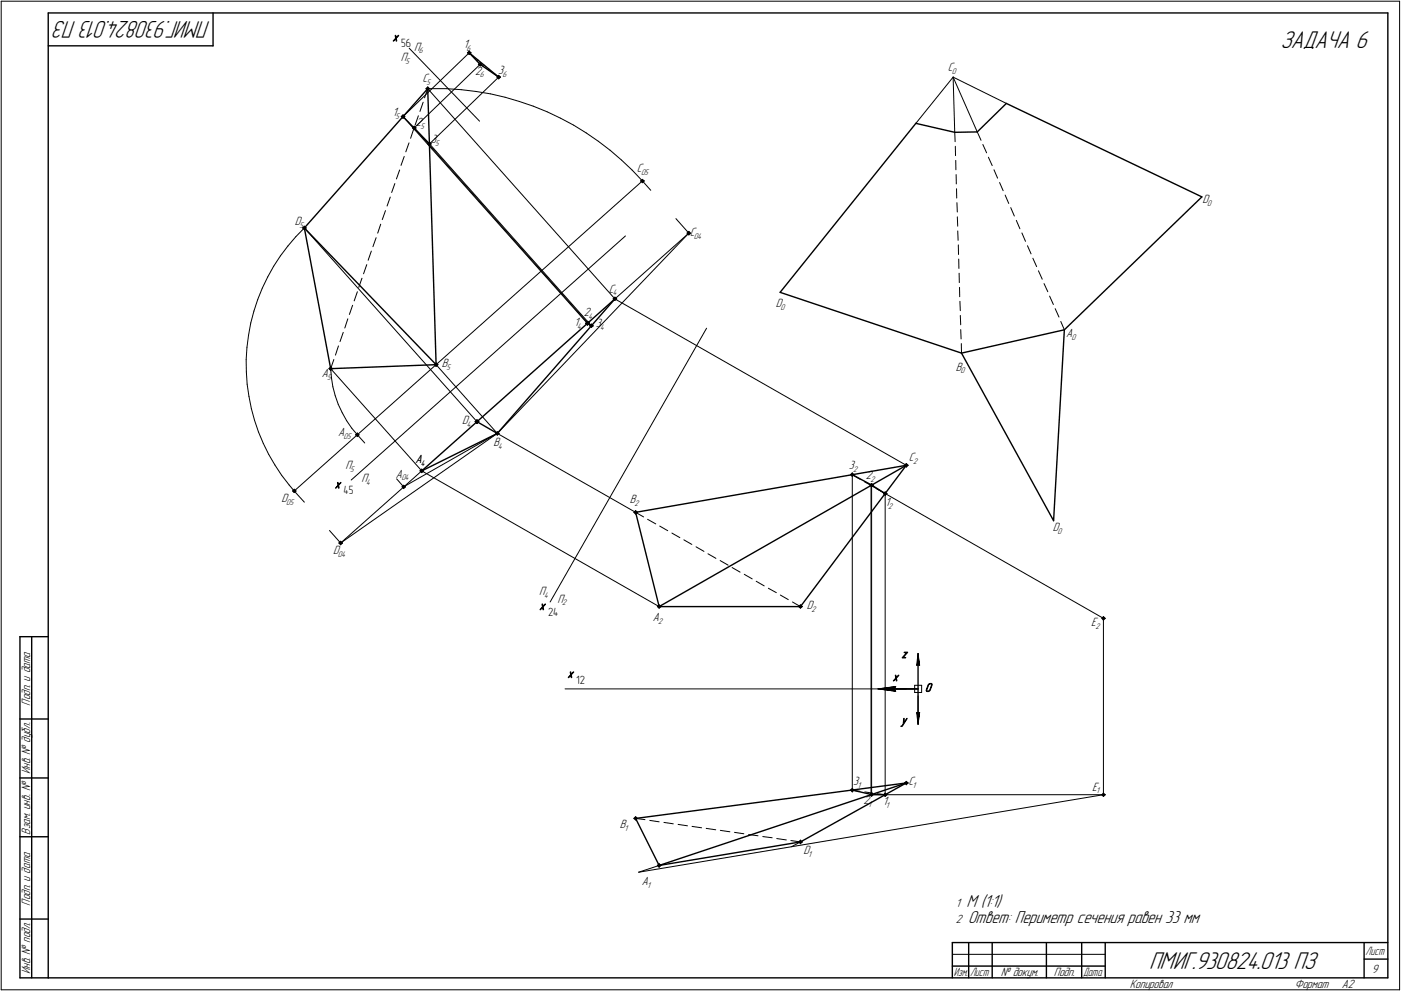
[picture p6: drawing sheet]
<svg xmlns="http://www.w3.org/2000/svg" width="595mm" height="421mm" viewBox="0 0 595 421" stroke-linecap="round" stroke-linejoin="round" font-family="sans-serif">
<g fill="none" stroke="#000" stroke-width=".42">
<path d="M.5 .5v420zM.5 .5h594zM594.5 .5v420zM173.8 20.5l29.9 31zM180.9 37.7l.8 .7zM181.2 37.7l.5 .5zM181.4 37.7l.3 .2zM181.7 37.7l79.5 89.3zM181.7 37.4l.2 .3zM181.7 37.4l-.3 .3zM181.7 37.9l.2-.2zM181.7 37.2l.5 .5z"/>
<path d="M181.7 37.2l-.5 .5zM181.7 38.2l.5-.5zM181.7 36.9l.8 .8zM181.7 36.9l-.8 .8zM181.7 38.4l.8-.7zM181.7 37.7l-1.4 3.9zM181.7 37.7h1.6zM181.9 37.7h.3zM182.2 37.7h.3zM183.3 37.7h6.4zM189.7 37.7l6.2 .4zM195.9 38.1l6.3 .8z"/>
<path d="M198.5 22.4l.8-.7zM198.5 22.4l.8 .8zM198.8 22.4l.5 .5zM199.1 22.4l.2 .3zM199.3 22.2l.3 .2zM199.3 22.2l-.2 .2zM199.3 22.7l.3-.3zM199.3 21.9l.5 .5zM199.3 21.9l-.5 .5zM199.3 21.7l.8 .7zM199.3 23.2l.8-.8zM199.6 22.4h.2z"/>
<path d="M199.8 22.4l-.5 .5zM199.8 22.4h.3zM200.7 23.9l.1-.2zM202.2 38.9l6.2 1zM202.7 26l.4-.4zM203.2 27.3l.8 .7zM203.5 27.3l.5 .5zM203.7 27.3l.3 .3zM204 27.1l.2 .2zM204 27.1l-.3 .2zM204 27.6l.2-.3zM204 26.8l.5 .5z"/>
<path d="M204 26.8l-.5 .5zM204 27.8l.5-.5zM204 26.6l.7 .7zM204 26.6l-.8 .7zM204 28l.7-.7zM204.2 27.3h.3zM204.5 27.3h.2zM205.5 27.5l-.5 .5zM207.8 29.4l-.3 .3zM208.4 39.9l6.1 1.4zM210 31.5l.1-.2zM211.1 32.8l.7-.8z"/>
<path d="M211.1 32.8l.7 .7zM211.3 32.8l.5 .5zM211.6 32.8l.2-.3zM211.6 32.8l.2 .2zM211.8 32.5l.3 .3zM211.8 33l.3-.2zM211.8 32.3l.5 .5zM211.8 32.3l-.5 .5zM211.8 32l.8 .8zM211.8 33.5l.8-.7zM212.1 32.8h.2zM212.3 32.8l-.5 .5z"/>
<path d="M212.3 32.8h.3zM404.9 32.8l.7 23.4zM404.9 32.8l-15.9 19.6zM404.9 32.8l22.6 11.1zM404.9 32.8l10.2 23.2zM170.4 49.5l.8 .8zM170.7 49.5l.5 .5zM170.9 49.5l.3 .3zM171.2 49.3l.2 .2zM171.2 49.3l-.3 .2zM171.2 49.8l.2-.3zM171.2 49l.5 .5z"/>
<path d="M171.2 49l-.5 .5zM171.2 50l.5-.5zM171.2 48.8l.8 .7zM171.2 48.8l-.8 .7zM171.2 50.3l.8-.8zM171.2 49.5l78.3 87.9zM171.2 49.5l28.1-27.1zM171.4 49.5h.3zM171.7 49.5h.3zM175.2 54.4l.7-.8zM175.2 54.4l.7 .7zM175.4 54.4l.5 .5z"/>
<path d="M175.7 54.9l-1.3 3.9zM175.7 54.4l.2-.3zM175.7 54.4l.2 .2zM175.9 54.1l.3 .3zM175.9 54.6l.3-.2zM175.9 53.8l.5 .6zM175.9 53.8l-.5 .6zM175.9 53.6l.8 .8zM175.9 55.1l.8-.7zM175.9 54.4l73.8 82.8zM175.9 54.4l28.1-27.1zM176.2 54.4h.2z"/>
<path d="M176.4 54.4l-.5 .5zM176.4 54.4h.3zM177.7 49.2l-1.3 3.9zM179.7 43.4l-1.3 3.9zM214.5 41.3l6.1 1.8zM220.6 43.1l6 2zM226.6 45.1l5.8 2.4zM232.4 47.5l5.7 2.7zM238.1 50.2l5.6 3zM243.7 53.2l5.3 3.3zM249 56.5l5.2 3.5zM405.6 56.2l.1 4z"/>
<path d="M415.1 56l1.6 3.6zM167.7 78l-1.3 3.8zM169.8 72.2l-1.4 3.8zM171.7 66.5l-1.4 3.8zM173.7 60.7l-1.3 3.8zM181.7 61.1l.8 .8zM181.9 61.1l.6 .5zM182.2 61.1l.3 .3zM182.5 60.9l.1 .2zM182.5 60.9l-.3 .2zM182.5 60.6l.4 .5zM182.5 60.6l-.6 .5z"/>
<path d="M182.5 60.4l.6 .7zM182.5 60.4l-.8 .7zM182.5 61.1l68.7 77.3zM182.5 61.1l29.3-28.3zM182.6 61.1l-.1 .3zM182.6 61.1h.3zM182.9 61.1l-.4 .5zM182.9 61.1h.2zM183.1 61.1l-.6 .8zM254.2 60l5 3.8zM259.2 63.8l4.8 4.2zM264 68l4.6 4.3z"/>
<path d="M268.6 72.3l4.3 4.6zM272.1 76.9l.8-.7zM272.1 76.9l.8 .7zM272.4 76.9l.5 .5zM272.6 76.9l.3 .2zM272.9 76.6l.2 .3zM272.9 76.6l-.3 .3zM272.9 77.1l.2-.2zM272.9 76.4l.5 .5zM272.9 76.4l-.5 .5zM272.9 77.4l.5-.5zM272.9 76.2l.7 .7z"/>
<path d="M272.9 77.6l.7-.7zM272.9 76.9l3.5 4zM273.1 76.9h.3zM273.4 76.9h.2zM405.8 62.1l.1 4zM406 68.2l.1 3.9zM406.1 74.2l.1 3.9zM417.5 61.4l1.6 3.5zM419.9 66.8l1.6 3.6zM422.2 72.1l1.6 3.6zM424.6 77.6l1.5 3.4zM128.5 96.9l.8 .7z"/>
<path d="M128.8 96.9l.5 .5zM129 96.9l.3 .2zM129.3 96.9l73.3 82.3zM129.3 96.6l.2 .3zM129.3 96.6l-.3 .3zM129.3 97.1l.2-.2zM129.3 96.4l.5 .5zM129.3 96.4l-.5 .5zM129.3 97.4l.5-.5zM129.3 96.1l.7 .8zM129.3 96.1l-.8 .8zM129.3 97.6l.7-.7z"/>
<path d="M129.3 96.9l-3.7 3.7zM129.5 96.9h.3zM129.8 96.9h.2zM161.7 95.2l-1.3 3.9zM163.7 89.5l-1.3 3.8zM165.8 83.7l-1.4 3.8zM287.1 92.9l5.5 6.2zM291.8 99.1l.8 .7zM292.1 99.1l.5 .5zM292.4 99.1l.2 .2zM292.6 98.8l.3 .3zM292.6 98.8l-.2 .3z"/>
<path d="M292.6 99.3l.3-.2zM292.6 98.6l.4 .5zM292.6 98.6l-.5 .5zM292.6 98.3l.7 .8zM292.6 98.3l-.8 .8zM292.6 99.1l-81.4 85zM292.9 99.1h.1M293 99.1l-.4 .5zM293 99.1h.3zM293.3 99.1l-.7 .7zM406.3 80.2l.1 4zM406.5 86.1l.2 4z"/>
<path d="M406.7 92.1l.1 4zM406.8 98.1l.2 4zM427 82.9l1.5 3.5zM429.3 88.2l1.6 3.6zM431.7 93.6l1.5 3.6zM434.1 99l1.5 3.5zM113.7 117.7l-2.3 4.7zM116.2 113.1l-2.5 4.6zM119.1 108.7l-2.9 4.4zM122.3 104.6l-3.2 4.1zM125.6 100.6l-3.3 4zM153.8 118.2l-1.4 3.9z"/>
<path d="M155.8 112.4l-1.4 3.9zM157.7 106.7l-1.3 3.9zM159.8 101l-1.4 3.8zM407.1 104.1l.1 4zM407.2 110.1l.1 3.9zM407.4 116.1l.1 4zM436.5 104.4l1.5 3.5zM438.7 109.7l1.7 3.6zM441.1 115.1l1.6 3.5zM106.5 137.2l-.9 5.2zM107.9 132.2l-1.4 5zM109.5 127.3l-1.6 4.9z"/>
<path d="M111.4 122.4l-1.9 4.9zM147.7 135.5l-1.2 3.9zM149.8 129.7l-1.4 3.9zM151.8 124l-1.3 3.8zM248.8 137.4l.7 .8zM248.9 137.2l.8 .8zM249 137.4l.5 .5zM249.2 137.2l.5 .6zM249.3 137.4l.2 .3zM249.4 137.2l.3 .3zM249.5 137.2l.3 .2zM249.5 137.2l-.2 .2z"/>
<path d="M249.5 137.7l.3-.3zM249.5 136.9l.5 .5zM249.5 136.9l-.5 .5zM249.5 137.9l.5-.5zM249.5 136.7l.8 .7zM249.5 136.7l-.7 .7zM249.5 138.2l.8-.8zM249.5 137.4l1.7 1zM249.7 137.2l1.5 1.2zM249.7 137l.2 .2zM249.7 137l-.3 .2zM249.7 137.5l.2-.3z"/>
<path d="M249.7 136.7l.5 .5zM249.7 136.7l-.5 .5zM249.7 137.8l.5-.6zM249.7 136.5l.7 .7zM249.7 136.5l-.8 .7zM249.7 138l.7-.8zM249.8 137.4h.2zM249.9 137.2h.3zM250 137.4h.3zM250.2 137.2h.2zM250.4 138.4l.8 .7zM250.7 138.4l.5 .5z"/>
<path d="M251 138.4l.2 .3zM251.2 138.2l.3 .2zM251.2 138.2l-.2 .2zM251.2 138.7l.3-.3zM251.2 137.9l.5 .5zM251.2 137.9l-.5 .5zM251.2 138.9l.5-.5zM251.2 137.7l.8 .7zM251.2 137.7l-.8 .7zM251.2 139.1l.8-.7zM251.5 138.4h.2zM251.7 138.4h.3z"/>
<path d="M260.4 127l.8 .7zM260.7 127l.5 .4zM260.9 127l.3 .2zM261.2 126.7l.3 .3zM261.2 126.7l-.3 .3zM261.2 127.2l.3-.2zM261.2 126.5l.5 .5zM261.2 126.5l-.5 .5zM261.2 127.4l.5-.4zM261.2 126.2l.8 .8zM261.2 126.2l-.8 .8zM261.2 127.7l.8-.7z"/>
<path d="M261.2 127l123.8 70.7zM261.2 127l31.4-27.9zM261.5 127h.2zM261.7 127h.3zM300.1 139.4l-66.4 116.4zM407.6 122.1l.1 4zM407.8 128l.1 4zM407.9 134l.2 4zM443.5 120.5l1.6 3.5zM445.9 125.8l1.6 3.6zM448.2 131.1l1.6 3.6zM450.6 136.6l1.5 3.5z"/>
<path d="M104.6 152.8v5.2zM104.6 158l.4 5.2zM104.9 147.6l-.3 5.2zM105.6 142.4l-.7 5.2zM139.7 156.6l.8-.7zM139.7 156.6l.8 .8zM140 156.6l.5 .5zM140.2 156.6l.3-.2zM140.2 156.6l.3 .3zM140.5 156.4l.2 .2zM140.5 156.9l.2-.3zM140.5 156.1l.5 .5z"/>
<path d="M140.5 156.1l-.5 .5zM140.5 155.9l.7 .7zM140.5 157.4l.7-.8zM140.5 156.6l38.7 43.5zM140.5 156.6l.3 3.9zM140.7 156.6h.3zM141 156.6l-.5 .5zM141 156.6h.2zM141.8 152.7l-1.3 3.9zM143.8 147l-1.3 3.9zM145.8 141.2l-1.4 3.9zM184.5 154.9l.8 .8z"/>
<path d="M184.7 154.9l.6 .5zM185 154.9l.3 .3zM185.3 154.9l25.9 29.2zM185.3 154.7l.2 .2zM185.3 154.7l-.3 .2zM185.3 155.2l.2-.3zM185.3 154.4l.5 .5zM185.3 154.4l-.6 .5zM185.3 155.4l.5-.5zM185.3 154.2l.7 .7zM185.3 154.2l-.8 .7zM185.3 155.7l.7-.8z"/>
<path d="M185.5 154.9h.3zM185.8 154.9h.2zM408.1 140l.2 4zM408.3 146l.1 4zM105 163.2l.7 5.2zM105.7 168.4l1.1 5.2zM106.8 173.6l1.3 5zM108.1 178.6l1.7 5zM140.8 160.5l.6 3.8zM141.4 164.3l1 3.8zM142.4 168.1l1.3 3.7zM143.7 171.8l1.7 3.5z"/>
<path d="M145.4 175.3l1.8 3.4zM147.2 178.7l2.2 3.2zM201.8 179.2l.8 .7zM202.1 179.2l.5 .5zM202.4 179.2l.2-.3zM202.4 179.2l.2 .2zM202.6 178.9l.3 .3zM202.6 179.4l.3-.2zM202.6 178.6l.5 .6zM202.6 178.6l-.5 .6zM202.6 179.7l.5-.5zM202.6 178.4l.8 .8z"/>
<path d="M202.6 178.4l-.8 .8zM202.6 179.9l.8-.7zM202.9 179.2h.2zM203.1 179.2h.3zM109.8 183.6l2 4.8zM111.8 188.4l2.3 4.6zM114.1 193l2.7 4.5zM116.8 197.5l2.8 4.4zM149.4 181.9l2.4 2.8zM151 184.7l.8-.7zM151 184.7l.8 .8zM151.3 184.7l.5 .6z"/>
<path d="M151.6 184.7l.2-.2zM151.6 184.7l.2 .3zM151.8 184.5l.3 .2zM151.8 185l.3-.3zM151.8 184.2l.5 .5zM151.8 184.2l-.5 .5zM151.8 184l.7 .7zM151.8 184.7l3.1 3.5zM152.1 184.7h.2zM152.3 184.7l-.5 .6zM152.3 184.7h.1M152.5 184.7l-.7 .8z"/>
<path d="M179.2 199.8l.2 .3zM179.2 199.8l-.3 .3zM179.2 199.6l.5 .5zM179.2 199.6l-.6 .5zM179.2 199.3l.7 .8zM179.2 199.3l-.8 .8zM210.6 184.1l.6 .8zM210.7 184.1l.5 .6zM211 184.1l.2 .3zM211.2 183.9l.3 .2zM211.2 183.9l-.2 .2zM211.2 184.4l.3-.3z"/>
<path d="M211.2 183.6l.6 .5zM211.2 183.6l-.5 .5zM211.2 184.7l.6-.6zM211.2 183.4l.8 .7zM211.2 183.4l-.6 .7zM211.2 184.9l.8-.8zM211.2 184.1l58.8 33.6zM211.5 184.1h.3zM211.8 184.1h.2zM384.2 197.7l.8 .8zM384.5 197.7l.5 .5zM384.7 197.7l.3 .3z"/>
<path d="M385 197.4l.2 .3zM385 197.4l-.3 .3zM385 198l.2-.3zM385 197.2l.5 .5zM385 197.2l-.5 .5zM385 198.2l.5-.5zM385 196.9l.7 .8zM385 196.9l-.8 .8zM385 198.5l.7-.8zM385.2 197.7h.3zM385.5 197.7h.2zM119.6 201.9l3.3 4.2z"/>
<path d="M122.9 206.1l2.1 2.5zM124.3 208.6l.7 .7zM124.5 208.6l.5 .4zM124.7 208.6l.3 .3zM125 208.4l.2 .2zM125 208.4l-.3 .2zM125 208.9l.2-.3zM125 208.1l.5 .5zM125 208.1l-.5 .5zM125 209l.5-.4zM125 207.9l.7 .7zM125 207.9l-.7 .7z"/>
<path d="M125 209.3l.7-.7zM125 208.6l147.9-131.7zM125 208.6l4.3 4.8zM125.2 208.6h.3zM125.5 208.6h.2zM149.2 204l116.5-103.8zM168.5 203.5l2.9 3.3zM170.8 206.8l.6 .8zM171 206.8l.4 .5zM171.2 206.8l.2 .3zM171.4 206.6l.3 .2zM171.4 206.6l-.2 .2z"/>
<path d="M171.4 207.1l.3-.3zM171.4 206.3l.6 .5zM171.4 206.3l-.4 .5zM171.4 207.3l.6-.5zM171.4 206.2l.8 .6zM171.4 206.2l-.6 .6zM171.4 207.6l.8-.8zM171.4 206.8l39.8-22.7zM171.7 206.8h.3zM172 206.8h.2zM178.4 200.1l.8 .7zM178.6 200.1l.6 .5z"/>
<path d="M178.9 200.1l.3 .2zM179.2 200.3l.2-.2zM179.2 200.6l.5-.5zM179.2 200.8l.7-.7zM179.2 200.1l100.8 57.6zM179.4 200.1h.3zM179.7 200.1h.2zM269.2 217.7l.8 .7zM269.5 217.7l.5 .5zM269.7 217.7l.3 .2zM270 217.4l.3 .3zM270 217.4l-.3 .3z"/>
<path d="M270 217.9l.3-.2zM270 217.2l.5 .5zM270 217.2l-.5 .5zM270 218.2l.5-.5zM270 216.9l.8 .8zM270 216.9l-.8 .8zM270 218.4l.8-.7zM270 217.7l3.4 1.9zM270.3 217.7h.2zM270.5 217.7h.3zM361.3 201.7l.7 .7zM361.5 201.7l.5-.5z"/>
<path d="M361.5 201.7l.5 .5zM361.8 201.7l.2 .2zM362 201.4l.3 .3zM362 201.4l-.2 .3zM362 201.9l.3-.2zM362 201.2l.5 .5zM362 200.9l.7 .8zM362 200.9l-.7 .8zM362 201.7l3.5 2zM362 201.7v134zM362.3 201.7h.1M362.5 201.7l-.5 .5z"/>
<path d="M362.5 201.7h.2zM362.7 201.7l-.7 .7zM367.3 204.7l3.5 2zM369.5 206.1l.7-.7zM369.5 206.1l.7 .7zM369.7 206.1l.5-.4zM369.7 206.1l.5 .5zM370 206.2l98.7 56.5zM370 206.2v131.5zM370 206.1l.2-.2zM370 206.1l.2 .2zM370.2 205.9l.3 .2z"/>
<path d="M370.2 206.3l.3-.2zM370.2 205.7l.6 .4zM370.2 206.6l.6-.5zM370.2 205.4l.8 .7zM370.2 206.1v131.5zM370.5 206.1h.3zM370.8 206.1h.2zM371 206.1l-.8 .7zM372.4 207.7l3.6 2zM375.2 209.7l.8 .8zM375.5 209.7l.5-.5zM375.5 209.7l.5 .5z"/>
<path d="M375.8 209.7l.2 .3zM376 209.7v128zM376 209.5l.3 .2zM376 209.5l-.2 .2zM376 210l.3-.3zM376 209.2l.5 .5zM376 210.2l.5-.5zM376 209l.8 .7zM376 209l-.8 .7zM376.3 209.7h.2zM376.5 209.7h.3zM376.8 209.7l-.8 .8z"/>
<path d="M140 225.4l4.7 5.3zM143.9 230.7l.8 .8zM144.2 230.7l.5 .5zM144.4 230.7l.3 .3zM144.7 230.5l.2 .2zM144.7 230.5l-.3 .2zM144.7 231l.2-.3zM144.7 230.2l.5 .5zM144.7 230.2l-.5 .5zM144.7 231.2l.5-.5zM144.7 230l.8 .7zM144.7 230l-.8 .7z"/>
<path d="M144.7 231.5l.8-.8zM144.7 230.7l34.5-30.6zM144.7 230.7l66.5-46.6zM144.9 230.7h.3zM145.2 230.7h.3zM275.1 220.6l3.5 2zM280.2 223.5l3.4 2zM285.4 226.5l3.4 1.9zM290.5 229.4l3.4 1.9zM295.7 232.3l3.3 2zM300.7 235.3l3.4 1.9zM305.9 238.2l3.4 1.9z"/>
<path d="M279.2 257.7l.8 .7zM279.5 257.7l.5 .5zM279.7 257.7l.3 .3zM280 257.5l.2 .2zM280 257.5l-.3 .2zM280 258l.2-.3zM280 257.2l.5 .5zM280 257.2l-.5 .5zM280 258.2l.5-.5zM280 257l.8 .7zM280 257l-.8 .7zM280 258.4l.8-.7z"/>
<path d="M280.2 257.7h.3zM280.5 257.7h.3zM311 241.1l3.4 2zM316.1 244l3.4 2zM321.2 247l3.4 1.9zM326.4 249.9l3.4 1.9zM331.5 252.8l3.4 2zM336.6 255.8l3.4 1.9zM339.3 257.7l.7 .7zM339.5 257.7l.5 .5zM339.8 257.7l.2 .3zM340 257.5l.3 .2z"/>
<path d="M340 257.5l-.2 .2zM340 258l.3-.3zM340 257.2l.5 .5zM340 257.2l-.5 .5zM340 258.2l.5-.5zM340 257l.8 .7zM340 257l-.7 .7zM340 258.4l.8-.7zM340.3 257.7h.2zM340.5 257.7h.3zM390 277.7v5zM390 277.7l.7 5z"/>
<path d="M390 277.7l-.6 5zM468 262.7l.7 .8zM468.3 262.7l.4 .5zM468.5 262.7l.2 .3zM468.7 262.5l.3 .2zM468.7 262.5l-.2 .2zM468.7 263l.3-.3zM468.7 262.2l.5 .5zM468.7 262.2l-.4 .5zM468.7 263.2l.5-.5zM468.7 262l.8 .7zM468.7 262l-.7 .7z"/>
<path d="M468.7 262.7v75zM469 262.7h.2zM469.2 262.7h.3zM469.5 262.7l-.8 .8zM240 292.7h145zM373 292.7l7.5-1zM373 292.7l7.5 1zM373 292.7h14.9zM379.7 292.7l.8 1zM380.5 291.7l-.8 1zM388.5 294.2h3zM388.5 291.2v3z"/>
<path d="M388.5 291.2h3zM389.4 282.7l.6-.5zM390 282.2l.7 .5zM390 295.7v12zM391.5 291.2v3zM389.4 302.7l.6 5zM389.4 302.7l.6 .5zM390 303.2l.7-.5zM390.7 302.7l-.7 5zM361.3 335.7l.7 .8zM361.5 335.7l.5 .5zM361.8 335.7l.2 .3z"/>
<path d="M362 335.7l3.3 .5zM362 335.4l.3 .3zM362 335.4l-.2 .3zM362 336l.3-.3zM362 335.2l.5 .5zM362 335.2l-.5 .5zM362 334.9l.7 .8zM362 334.9l-.7 .8zM362.3 335.7h.1M362.5 335.7l-.5 .5zM362.5 335.7h.2zM362.7 335.7l-.7 .8z"/>
<path d="M367.4 336.5l3.3 .5zM369.5 337.6l.7-.7zM369.5 337.6l.7 .7zM369.7 337.6l.5-.5zM369.7 337.6l.5 .5zM370 337.7h98.7zM370 337.6l.2-.2zM370 337.6l.2 .2zM370.2 337.4l.3 .2zM370.2 337.8l.3-.2zM370.2 337.1l.6 .5zM370.2 336.9l.8 .7z"/>
<path d="M370.2 338.3l.8-.7zM370.5 337.6h.3zM370.8 337.6l-.6 .5zM370.8 337.6h.2zM372.6 337.2l3.4 .5zM375.2 337.7l.8-.7zM375.2 337.7l.8 .7zM375.5 337.7l.5-.5zM375.5 337.7l.5 .5zM375.8 337.7l.2-.2zM375.8 337.7l.2 .2zM376 337.5l.3 .2z"/>
<path d="M376 337.9l.3-.2zM376 337.2l.5 .5zM376 338.2l.5-.5zM376 337l.8 .7zM376.3 337.7h.2zM376.5 337.7h.3zM376.8 337.7l-.8 .7zM384.2 332.7l.8-.7zM384.2 332.7l.8 .7zM384.5 332.7l.5-.5zM384.5 332.7l.5 .5zM384.7 332.7l.3-.3z"/>
<path d="M384.7 332.7l.3 .2zM385 332.4l.2 .3zM385 332.9l.2-.2zM385 332.2l.5 .5zM385 333.2l.5-.5zM385 332l.7 .7zM385 333.4l.7-.7zM385.2 332.7h.3zM385.5 332.7h.2zM468 337.7l.7 .7zM468.3 337.7l.4 .5zM468.5 337.7l.2-.2z"/>
<path d="M468.5 337.7l.2 .2zM468.7 337.5l.3 .2zM468.7 337.9l.3-.2zM468.7 337.2l.5 .5zM468.7 337.2l-.4 .5zM468.7 338.2l.5-.5zM468.7 337l.8 .7zM468.7 337l-.7 .7zM469 337.7h.2zM469.2 337.7h.3zM469.5 337.7l-.8 .7zM269.2 347.7l.8 .7z"/>
<path d="M269.5 347.7l.5 .5zM269.7 347.7l.3 .3zM270 347.5l.3 .2zM270 347.5l-.3 .2zM270 348l.3-.3zM270 347.2l.5 .5zM270 347.2l-.5 .5zM270 348.2l.5-.5zM270 347l.8 .7zM270 347l-.8 .7zM270 348.4l.8-.7zM270 347.7l4 .5z"/>
<path d="M270.3 347.7h.2zM270.5 347.7h.3zM276 348.6l4 .6zM282 349.4l4 .6zM288 350.3l4 .6zM294 351.1l4 .6zM300 352l4 .6zM306 352.8l4 .6zM312 353.7l4 .5zM318 354.6l4 .5zM324 355.4l4 .5zM329.9 356.3l4.1 .6z"/>
<path d="M336 357.1l4 .6zM336.2 359.7l3.8-2zM339.3 357.7l.7-.7zM339.3 357.7l.7 .8zM339.5 357.7l.5 .5zM339.8 357.7l.2 .3zM340 357.5l.3 .2zM340 357.5l-.2 .2zM340 357.2l.5 .5zM340 357.2l-.5 .5zM340 357l.8 .7zM340 358.5l.8-.8z"/>
<path d="M340.3 357.7l-.3 .3zM340.3 357.7h.2zM340.5 357.7l-.5 .5zM340.5 357.7h.3zM271.3 370.6l197.4-32.9zM271.3 370.6l8.7-2.9zM279.2 367.7l.8 .8zM279.5 367.7l.5 .5zM279.7 367.7l.3 .3zM280 367.5l.2 .2zM280 367.5l-.3 .2zM280 368l.2-.3z"/>
<path d="M280 367.2l.5 .5zM280 367.2l-.5 .5zM280 368.2l.5-.5zM280 366.9l.8 .8zM280 366.9l-.8 .8zM280 368.5l.8-.8zM280.2 367.7h.3zM280.5 367.7h.3zM404.5 405.5h65zM.5 420.5h594z"/>
</g>
<g fill="none" stroke="#000" stroke-width=".59">
<path d="M20.5 5.5v410zM20.5 5.5h569zM20.5 19.5h70zM90.5 5.5v14zM589.5 5.5v410zM181.7 37.7l-52.4 59.2zM181.7 37.7l3.6 117.2zM199.3 22.4l4.7 4.9zM199.3 22.4l12.5 10.4zM204 27.3l7.8 5.5zM171.2 49.5l11.3 11.6zM389 52.4l-57.6 71.8z"/>
<path d="M389 52.4l16.6 3.8zM405.6 56.2l9.5-.2zM415.1 56l12.4-12.1zM427.5 43.9l83 39.8zM129.3 96.9l11.2 59.7zM129.3 96.9l56 58zM261.2 127l-50 57.1zM331.4 124.2l77 25.8zM140.5 156.6l44.8-1.7zM408.4 150l43.7-9.9zM408.4 150l39.1 71.2zM452.1 140.1l58.4-56.4z"/>
<path d="M452.1 140.1l-4.6 81.1zM202.6 179.2l8.6 4.9zM385 197.7l-45 60zM179.2 200.1l82-73.1zM179.2 200.1l32-16zM270 217.7l10 40zM270 217.7l115-20zM362 201.7l8.2 4.4zM370.2 206.1l5.8 3.6zM280 257.7h60zM280 257.7l105-60zM8.5 270.5v145z"/>
<path d="M8.5 270.5h12zM13.5 270.5v145zM390 277.7v5zM375 292.7h15zM380 292.7h10zM390 282.7v20zM8.5 305.5h12zM390 302.7v5zM8.5 330.5h12zM362 335.7l8.2 1.9zM370.2 337.6l5.8 .1zM8.5 355.5h12z"/>
<path d="M270 347.7l10 20zM270 347.7l115-15zM340 357.7l45-25zM280 367.7l60-10zM280 367.7l105-35zM8.5 390.5h12zM8.5 415.5h12zM20.5 415.5h569zM404.5 400.5h185zM404.5 400.5v15zM404.5 410.5h7zM411.5 400.5v15z"/>
<path d="M411.5 410.5h10zM421.5 400.5v15zM421.5 410.5h23zM444.5 400.5v15zM444.5 410.5h15zM459.5 400.5v15zM459.5 410.5h10zM469.5 400.5v15zM579.5 400.5v15zM579.5 407.5h10z"/>
</g>
<g fill="#000" stroke="#000" stroke-width=".42">
<path d="M389.7 279.9h.3zM389.7 280h.3zM389.7 280.1h.3zM389.7 280.2h.3zM389.7 280.2h.3zM389.7 280.3h.3zM389.7 280.4h.3zM389.7 280.5h.3zM389.6 280.6h.4zM389.6 280.7h.4zM389.6 280.8h.4zM389.6 280.8h.4zM389.6 280.9h.4zM389.6 281h.4zM389.6 281.1h.4zM389.6 281.2h.4zM389.6 281.3h.4zM389.6 281.3h.4zM389.6 281.4h.4zM389.6 281.5h.4zM389.6 281.6h.4zM389.6 281.7h.4zM389.6 281.8h.4zM389.6 281.9h.4zM389.6 281.9h.4zM389.5 282h.5zM389.5 282.1h.5zM389.5 282.2h.5zM389.5 282.3h.4zM389.5 282.4h.3zM389.5 282.4h.2z"/>
<path d="M390 279h.2zM390 279.1h.2zM390 279.1h.2zM390 279.2h.2zM390 279.3h.2zM390 279.4h.2zM390 279.5h.2zM390 279.6h.2zM390 279.7h.3zM390 279.7h.3zM390 279.8h.3zM390 279.9h.3zM390 280h.3zM390 280.1h.3zM390 280.2h.3zM390 280.2h.4zM390 280.3h.4zM390 280.4h.4zM390 280.5h.4zM390 280.6h.4zM390 280.7h.4zM390 280.8h.4zM390 280.8h.5zM390 280.9h.5zM390 281h.5zM390 281.1h.5zM390 281.2h.5zM390 281.3h.5zM390 281.3h.5zM390 281.4h.5zM390 281.5h.6zM390 281.6h.6zM390 281.7h.6zM390 281.8h.6zM390 281.9h.6zM390 281.9h.6zM390 282h.6zM390 282.1h.7zM390 282.2h.7zM390.1 282.3h.6zM390.2 282.4h.5zM390.3 282.4h.4z"/>
<path d="M373 292.7h6.7zM373.6 292.8h6.2zM374.2 292.9h5.7zM374.9 292.9h5.1zM375.5 293h4.5zM376.2 293.1h3.9zM376.8 293.2h3.4zM377.4 293.3h2.8zM378 293.4h2.2zM378.6 293.5h1.7zM379.3 293.5h1.1zM379.9 293.6h.6z"/>
<path d="M379.9 291.8h.6zM379.3 291.8h1.1zM378.6 291.9h1.7zM378 292h2.2zM377.4 292.1h2.8zM376.8 292.2h3.4zM376.2 292.3h3.9zM375.5 292.4h4.5zM374.9 292.4h5.1zM374.2 292.5h5.7zM373.6 292.6h6.2z"/>
<path d="M389.5 302.9h.2zM389.5 303h.3zM389.5 303.1h.4zM389.5 303.2h.5zM389.5 303.3h.5zM389.5 303.4h.5zM389.6 303.4h.4zM389.6 303.5h.4zM389.6 303.6h.4zM389.6 303.7h.4zM389.6 303.8h.4zM389.6 303.9h.4zM389.6 304h.4zM389.6 304h.4zM389.6 304.1h.4zM389.6 304.2h.4zM389.6 304.3h.4zM389.6 304.4h.4zM389.6 304.5h.4zM389.6 304.5h.4zM389.6 304.6h.4zM389.6 304.7h.4zM389.6 304.8h.4zM389.7 304.9h.3zM389.7 305h.3zM389.7 305.1h.3zM389.7 305.1h.3zM389.7 305.2h.3zM389.7 305.3h.3zM389.7 305.4h.3zM389.7 305.5h.3z"/>
<path d="M390.3 302.9h.4zM390.2 303h.5zM390.1 303.1h.6zM390 303.2h.7zM390 303.3h.7zM390 303.4h.6zM390 303.4h.6zM390 303.5h.6zM390 303.6h.6zM390 303.7h.6zM390 303.8h.6zM390 303.9h.6zM390 304h.5zM390 304h.5zM390 304.1h.5zM390 304.2h.5zM390 304.3h.5zM390 304.4h.5zM390 304.5h.5zM390 304.5h.5zM390 304.6h.4zM390 304.7h.4zM390 304.8h.4zM390 304.9h.4zM390 305h.4zM390 305.1h.4zM390 305.1h.4zM390 305.2h.3zM390 305.3h.3zM390 305.4h.3zM390 305.5h.3zM390 305.6h.3zM390 305.6h.3zM390 305.7h.3zM390 305.8h.2zM390 305.9h.2zM390 306h.2zM390 306.1h.2zM390 306.2h.2zM390 306.2h.2zM390 306.3h.2zM390 306.4h.2z"/>
</g>
<g font-size="10.9">
<text x="89.4" y="9" transform="rotate(-180 89.4 9)">ПМИГ.930824.013 ПЗ</text>
<text x="543.9" y="20.2">ЗАДАЧА 6</text>
<text x="488.1" y="411.5">ПМИГ.930824.013 ПЗ</text>
</g>
<g font-size="7.8">
<text x="410.5" y="385.2">М (1:1)</text>
<text x="411.3" y="392.3">Ответ: Периметр сечения равен 33 мм</text>
</g>
<g font-size="5.4">
<text x="166.8" y="17.5">x</text>
<text x="175.9" y="21.5">П</text>
<text x="196.9" y="20.3">1</text>
<text x="170.3" y="25.9">П</text>
<text x="179.4" y="35">C</text>
<text x="201.9" y="31.7">2</text>
<text x="211.7" y="31.4">3</text>
<text x="402.6" y="30.4">C</text>
<text x="166.7" y="49.2">1</text>
<text x="176.6" y="53.7">2</text>
<text x="183.2" y="60.9">3</text>
<text x="270.6" y="73.1">C</text>
<text x="510.8" y="86.4">D</text>
<text x="125.2" y="95.6">D</text>
<text x="293" y="100.5">C</text>
<text x="258.6" y="124.3">C</text>
<text x="329.6" y="130.3">D</text>
<text x="248" y="134.3">2</text>
<text x="243.9" y="138.4">1</text>
<text x="253.2" y="138.9">3</text>
<text x="452.9" y="143.1">А</text>
<text x="187.6" y="155.9">В</text>
<text x="136.7" y="160.4">A</text>
<text x="406" y="157.5">В</text>
<text x="143.7" y="185.3">A</text>
<text x="196.3" y="180.2">D</text>
<text x="209.6" y="189.4">В</text>
<text x="176.5" y="196.8">А</text>
<text x="386.1" y="195.9">С</text>
<text x="146.8" y="199.2">П</text>
<text x="168.2" y="202.9">A</text>
<text x="360.6" y="199.5">3</text>
<text x="367.7" y="203.6">2</text>
<text x="142.3" y="207.4">x</text>
<text x="153.5" y="205">П</text>
<text x="119.6" y="213.3">D</text>
<text x="267.5" y="213.6">В</text>
<text x="376.1" y="215.1">1</text>
<text x="447.3" y="225.6">D</text>
<text x="141.6" y="235.6">D</text>
<text x="229.1" y="252.7">П</text>
<text x="236.8" y="256">П</text>
<text x="229.1" y="259.1">x</text>
<text x="277.4" y="263.9">А</text>
<text x="342.7" y="258.7">D</text>
<text x="463.6" y="266">E</text>
<text x="383" y="279.6">z</text>
<text x="241.1" y="287.9">x</text>
<text x="379.2" y="289.3">x</text>
<text x="393" y="293.8">O</text>
<text x="12.8" y="299.7" transform="rotate(-90 12.8 299.7)">Подп. и дата</text>
<text x="382.7" y="307.7">y</text>
<text x="12.8" y="328.8" transform="rotate(-90 12.8 328.8)">Инв. № дубл.</text>
<text x="362.5" y="333.7">3</text>
<text x="385.8" y="333.7">С</text>
<text x="463.9" y="335.9">E</text>
<text x="366.7" y="341.8">2</text>
<text x="375.1" y="341.9">1</text>
<text x="263.3" y="351.8">В</text>
<text x="12.8" y="354.6" transform="rotate(-90 12.8 354.6)">Взам. инв. №</text>
<text x="341.2" y="362.9">D</text>
<text x="272.6" y="375.9">А</text>
<text x="12.8" y="384.7" transform="rotate(-90 12.8 384.7)">Подп. и дата</text>
<text x="406" y="385.2">1</text>
<text x="406" y="392.3">2</text>
<text x="12.8" y="413.8" transform="rotate(-90 12.8 413.8)">Инв. № подл.</text>
<text x="582.8" y="413.3">9</text>
<text x="425.2" y="414.8">№ докум.</text>
<text x="447.6" y="414.8">Подп.</text>
<text x="480" y="419.8">Копировал</text>
<text x="550" y="419.8">Формат</text>
<text x="570" y="419.8">A2</text>
</g>
<g font-size="5.3">
<text x="580.1" y="405.8">Лист</text>
<text x="405.1" y="414.8">Изм.</text>
<text x="412.1" y="414.8">Лист</text>
<text x="460.1" y="414.8">Дата</text>
</g>
<g font-size="5.1">
<text x="170.4" y="20">56</text>
<text x="145.9" y="209.9">45</text>
<text x="232.8" y="261.6">24</text>
<text x="244.8" y="290.4">12</text>
</g>
<g font-size="3.7">
<text x="177.9" y="22.7">6</text>
<text x="198.2" y="21.5">6</text>
<text x="172.3" y="27.1">5</text>
<text x="203.9" y="32.9">6</text>
<text x="213.4" y="32.6">6</text>
<text x="404.3" y="31.6">0</text>
<text x="181.2" y="36.2">5</text>
<text x="168" y="50.4">5</text>
<text x="178.6" y="54.9">5</text>
<text x="184.9" y="62.1">5</text>
<text x="272.3" y="74.3">05</text>
<text x="512.8" y="87.6">0</text>
<text x="127.3" y="96.9">5</text>
<text x="294.8" y="101.7">04</text>
<text x="260.3" y="125.5">4</text>
<text x="331.6" y="131.5">0</text>
<text x="250" y="135.5">4</text>
<text x="245.2" y="139.6">4</text>
<text x="254.9" y="140.1">4</text>
<text x="455.2" y="144.3">0</text>
<text x="139" y="161.6">5</text>
<text x="189.6" y="157.1">5</text>
<text x="408" y="158.7">0</text>
<text x="198.3" y="181.4">4</text>
<text x="145.9" y="186.5">05</text>
<text x="211.6" y="190.6">4</text>
<text x="178.8" y="198">4</text>
<text x="387.8" y="197.2">2</text>
<text x="148.8" y="200.5">5</text>
<text x="362.4" y="200.7">2</text>
<text x="155.5" y="206.2">4</text>
<text x="170.5" y="204.1">04</text>
<text x="369.8" y="204.8">2</text>
<text x="121.6" y="214.5">05</text>
<text x="269.5" y="214.8">2</text>
<text x="377.3" y="216.3">2</text>
<text x="449.3" y="226.9">0</text>
<text x="143.6" y="236.8">04</text>
<text x="231.1" y="253.9">4</text>
<text x="238.8" y="257.2">2</text>
<text x="344.7" y="259.9">2</text>
<text x="279.6" y="265.2">2</text>
<text x="465.3" y="267.3">2</text>
<text x="364.2" y="334.9">1</text>
<text x="387.6" y="334.9">1</text>
<text x="465.6" y="337.1">1</text>
<text x="368.8" y="343">1</text>
<text x="376.3" y="343.2">1</text>
<text x="265.3" y="353">1</text>
<text x="343.3" y="364.1">1</text>
<text x="274.9" y="377.1">1</text>
</g>
</svg>
